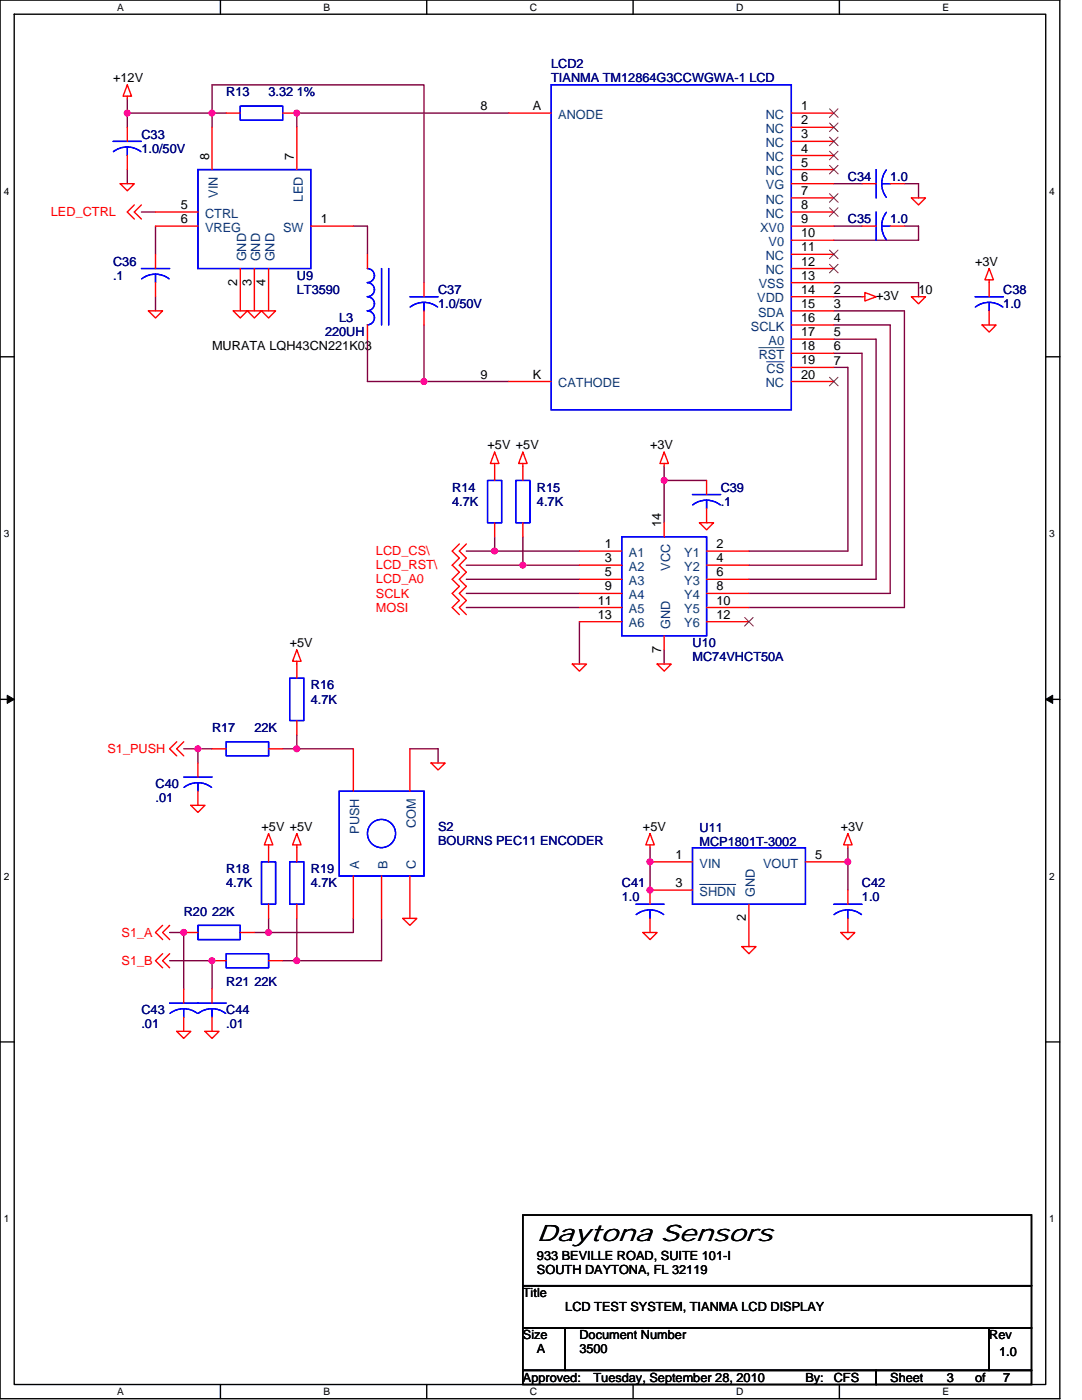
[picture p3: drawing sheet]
<svg xmlns="http://www.w3.org/2000/svg" width="216mm" height="279mm" viewBox="0 0 216 279" stroke-linecap="round" stroke-linejoin="round" font-family="sans-serif">
<path d="M0 0h211.5v279.1h-211.5zM2.8 2.8h205.9v273.5h-205.9z" fill="none" stroke="#000" stroke-width=".28"/>
<g fill="#fff">
<path d="M23.4 .3h1.4v2.3h-1.4z"/>
<path d="M23.4 276.6h1.4v2.3h-1.4z"/>
</g>
<path d="M44 0v2.8M44 276.3v2.8" fill="none" stroke="#000" stroke-width=".28"/>
<g fill="#fff">
<path d="M64.6 .3h1.3v2.3h-1.3z"/>
<path d="M64.6 276.6h1.3v2.3h-1.3z"/>
</g>
<path d="M85.2 0v2.8M85.2 276.3v2.8" fill="none" stroke="#000" stroke-width=".28"/>
<g fill="#fff">
<path d="M105.7 .3h1.5v2.3h-1.5z"/>
<path d="M105.7 276.6h1.5v2.3h-1.5z"/>
</g>
<path d="M126.3 0v2.8M126.3 276.3v2.8" fill="none" stroke="#000" stroke-width=".28"/>
<g fill="#fff">
<path d="M146.9 .3h1.5v2.3h-1.5z"/>
<path d="M146.9 276.6h1.5v2.3h-1.5z"/>
</g>
<path d="M167.5 0v2.8M167.5 276.3v2.8" fill="none" stroke="#000" stroke-width=".28"/>
<g fill="#fff">
<path d="M188.1 .3h1.3v2.3h-1.3z"/>
<path d="M188.1 276.6h1.3v2.3h-1.3z"/>
<path d="M.7 37h1.2v2.3h-1.2z"/>
<path d="M209.4 37h1.1v2.3h-1.1z"/>
<path d="M.7 105.4h1.2v2.3h-1.2z"/>
<path d="M209.4 105.4h1.1v2.3h-1.1z"/>
</g>
<path d="M0 71.2h2.8M208.7 71.2h2.8" fill="none" stroke="#000" stroke-width=".28"/>
<g fill="#fff">
<path d="M.7 173.8h1.2v2.2h-1.2z"/>
<path d="M209.4 173.8h1.1v2.2h-1.1z"/>
</g>
<path d="M0 139.6h2.8M208.7 139.6h2.8" fill="none" stroke="#000" stroke-width=".28"/>
<path d="M1.4 138.7l1.4 .9-1.4 .8zM208.7 139.6l1.4-.9v1.7z" fill="#000" stroke="#000" stroke-width=".2"/>
<g fill="#fff">
<path d="M.7 242.1h1.2v2.3h-1.2z"/>
<path d="M209.4 242.1h1.1v2.3h-1.1z"/>
</g>
<path d="M0 207.9h2.8M208.7 207.9h2.8M104.3 242.5h101.5v14.1h-101.5zM104.3 256.6h101.5v8.4h-101.5zM104.3 265h8.5v8.5h-8.5zM104.3 273.5h70.5v2.8h-70.5zM112.8 265h84.6v8.5h-84.6zM174.8 273.5h31v2.8h-31zM197.4 265h8.4v8.5h-8.4z" fill="none" stroke="#000" stroke-width=".28"/>
<g fill="none" stroke="#800040" stroke-width=".28">
<path d="M25.4 19.7v2.9M25.4 33.8v2.9M25.4 22.6v2.8M25.4 22.6h16.9M42.3 22.6v2.8M42.3 22.6h2.8M42.3 22.6v-5.7h42.3v39.5M101.5 22.6h-42.3v2.8M166.4 36.7h5.6M180.5 36.7h2.8v2.8M28.2 42.3h2.8M31 59.2v2.8"/>
<path d="M31 45.1v5.7M70.5 45.1h2.8v5.7M166.4 56.4h16.9v2.8M166.4 45.1h5.6M166.4 59.2h5.6M180.5 45.1h2.8v2.8h-16.9M73.3 67.7v8.4h11.3M84.6 64.9v11.2M84.6 76.1h16.9M166.4 73.3h2.8v36.7h-19.8M166.4 70.5h5.6v42.3h-22.6M166.4 67.7h8.4v47.9h-25.4"/>
<path d="M166.4 64.9h11.2v53.5h-28.2M166.4 62h14.1v59.2h-31.1M132.5 93v2.9M132.5 95.9h8.5M132.5 95.9v8.4M93 115.6h22.6M93 118.4h22.6M98.7 107.1v2.9h-5.7M98.7 110h16.9M104.3 107.1v5.7h-11.3M104.3 112.8h11.3M93 121.2h22.6"/>
<path d="M115.6 124.1v8.4M132.5 129.7v2.8M36.7 149.4h2.8M39.5 149.4v2.9M39.5 149.4h2.8M56.4 149.4h2.8M59.2 149.4h11.3M59.2 146.6v2.8M81.8 149.4h5.6v2.9M129.7 169.2v8.4M169.2 169.2v8.4M33.8 186.1h2.9v11.3"/>
<path d="M33.8 191.7h8.5v5.7M50.8 186.1h2.8M53.6 183.3v2.8M56.4 191.7h2.8M59.2 183.3v8.4M70.5 183.3v2.8h-16.9M76.1 183.3v8.4h-16.9"/>
</g>
<g fill="#f0f" stroke="#f0f" stroke-width=".28">
<circle cx="53.6" cy="186.1" r=".56"/>
<circle cx="59.2" cy="191.7" r=".56"/>
<circle cx="42.3" cy="191.7" r=".55"/>
<circle cx="98.7" cy="110" r=".55"/>
<circle cx="104.3" cy="112.8" r=".55"/>
<circle cx="169.2" cy="172" r=".56"/>
<circle cx="129.7" cy="177.6" r=".56"/>
<circle cx="129.7" cy="172" r=".57"/>
<circle cx="132.5" cy="95.9" r=".55"/>
<circle cx="59.2" cy="149.4" r=".56"/>
<circle cx="42.3" cy="22.6" r=".55"/>
<circle cx="84.6" cy="76.1" r=".55"/>
<circle cx="25.4" cy="22.6" r=".55"/>
<circle cx="59.2" cy="22.6" r=".56"/>
<circle cx="36.7" cy="186.1" r=".56"/>
<circle cx="39.5" cy="149.4" r=".55"/>
</g>
<g fill="none" stroke="#f00" stroke-width=".28">
<path d="M25.4 16.9l.8 2.3h-1.6zM25.4 19.2v.5M24 36.7h2.8l-1.4 1.4zM25.4 25.4v2.8M25.4 31v2.8M42.3 25.4v8.4M45.1 22.6h2.8M56.4 22.6h2.8M59.2 25.4v8.4M101.5 22.6h8.5M157.9 22.6h8.5M157.9 25.4h8.5"/>
<path d="M157.9 28.2h8.5M157.9 31h8.5M157.9 33.8h8.5M157.9 36.7h8.5M157.9 39.5h8.5M172 36.7h2.8M177.6 36.7h2.9M181.9 39.5h2.8l-1.4 1.4zM26.8 40.9l-1.4 1.4 1.4 1.4M28.2 40.9l-1.4 1.4 1.4 1.4M31 50.8v2.8M31 56.4v2.8"/>
<path d="M31 42.3h8.5M31 45.1h8.5M47.9 53.6v8.4M50.8 53.6v8.4M53.6 53.6v8.4M62 45.1h8.5M73.3 50.8v2.8M84.6 56.4v2.8M157.9 42.3h8.5M157.9 45.1h8.5M157.9 47.9h8.5M157.9 50.8h8.5"/>
<path d="M157.9 53.6h8.5M157.9 56.4h8.5M157.9 59.2h8.5M172 45.1h2.8M172 59.2h.6M172.6 58.4l2.2 .8-2.2 .9zM177.6 45.1h2.9M181.9 59.2h2.8l-1.4 1.4zM197.4 53.6l.8 2.2h-1.7zM197.4 55.8v3.4M29.6 62h2.8l-1.4 1.5zM46.5 62h2.9l-1.5 1.5z"/>
<path d="M49.4 62h2.8l-1.4 1.5zM52.2 62h2.8l-1.4 1.5zM73.3 64.9v2.8M84.6 62v2.9M101.5 76.1h8.5M157.9 62h8.5M157.9 64.9h8.5M157.9 67.7h8.5M157.9 70.5h8.5M157.9 73.3h8.5M157.9 76.1h8.5M196 64.9h2.8l-1.4 1.4z"/>
<path d="M197.4 62v2.9M98.7 90.2l.8 2.3h-1.6zM98.7 92.5v3.4M104.3 90.2l.9 2.3h-1.7zM104.3 92.5v3.4M132.5 90.2l.9 2.3h-1.7zM132.5 92.5v.5M141 95.9v2.8M91.7 108.6l-1.5 1.4 1.5 1.4-1.5 1.4 1.5 1.4-1.5 1.4 1.5 1.4-1.5 1.4 1.5 1.4-1.5 1.4 1.5 1.5M93 108.6l-1.3 1.4 1.3 1.4-1.3 1.4 1.3 1.4-1.3 1.4 1.3 1.4-1.3 1.4 1.3 1.4-1.3 1.4 1.3 1.5M98.7 104.3v2.8M104.3 104.3v2.8"/>
<path d="M115.6 110h8.5M115.6 112.8h8.5M115.6 115.6h8.5M115.6 118.4h8.5M132.5 104.3v2.8M139.6 104.3h2.8l-1.4 1.4zM141 110h8.4M141 112.8h8.4M141 115.6h8.4M141 118.4h8.4M141 101.5v2.8M59.2 129.7l.9 2.3h-1.7z"/>
<path d="M59.2 132v3.3M114.2 132.5h2.8l-1.4 1.4zM115.6 121.2h8.5M115.6 124.1h8.5M131.1 132.5h2.8l-1.4 1.4zM132.5 126.9v2.8M141 121.2h8.4M141 124.1h8.4M35.3 148l-1.5 1.4 1.5 1.5M36.7 148l-1.4 1.4 1.4 1.5M39.5 152.3v2.8M39.5 157.9v2.8"/>
<path d="M42.3 149.4h2.8M53.6 149.4h2.8M59.2 143.8v2.8M70.5 149.4v8.5M81.8 149.4v8.5M86 152.3h2.8l-1.4 1.4zM38.1 160.7h2.8l-1.4 1.4zM53.6 166.4l.8 2.2h-1.7zM53.6 168.6v3.4M59.2 166.4l.9 2.2h-1.7zM59.2 168.6v3.4M70.5 174.8v8.5"/>
<path d="M76.1 174.8v8.5M81.8 174.8v8.5M129.7 166.4l.9 2.2h-1.7zM129.7 168.6v.6M129.7 172h8.5M138.2 177.6h-8.5v2.9M160.7 172h8.5M169.2 177.6v2.9M169.2 166.4l.8 2.2h-1.7zM169.2 168.6v.6M32.4 190.3l-1.4 1.4 1.4 1.4M32.4 184.7l-1.4 1.4 1.4 1.4"/>
<path d="M33.8 190.3l-1.4 1.4 1.4 1.4M33.8 184.7l-1.4 1.4 1.4 1.4M36.7 186.1h2.8M36.7 197.4v2.8M42.3 191.7h2.8M42.3 197.4v2.8M47.9 186.1h2.9M53.6 191.7h2.8M53.6 180.5v2.8M59.2 180.5v2.8M80.4 183.3h2.8l-1.4 1.4zM128.3 186.1h2.8l-1.4 1.4z"/>
<path d="M129.7 183.3v2.8M148 188.9h2.9l-1.5 1.4zM149.4 180.5v8.4M167.8 186.1h2.8l-1.4 1.4zM169.2 183.3v2.8M35.3 205.8h2.8l-1.4 1.4zM36.7 203v2.8M40.9 205.8h2.8l-1.4 1.4zM42.3 203v2.8"/>
</g>
<g fill="none" stroke="#00f" stroke-width=".28">
<path d="M110 16.9h47.9v64.9h-47.9zM22.6 28.2h5.6M22.6 30.3l1.3-.7 1.5-.3 1.4 .3 1.3 .7M25.4 29.3v1.7M39.5 33.8h22.5v19.8h-22.5zM47.9 21.2h8.5v2.8h-8.5zM174.8 33.8v5.7M175.9 36.7h1.7M176.9 33.9l-.7 1.3-.3 1.4 .3 1.5 .7 1.3M28.2 53.6h5.6M28.3 55.6a4.5 4.5 0 0 1 5.4 0M31 54.7v1.7"/>
<path d="M73.3 53.6a1.41 1.41 0 0 1 1.4 1.4 1.41 1.41 0 0 1-1.4 1.4M73.3 56.4a1.41 1.41 0 0 1 1.4 1.4 1.41 1.41 0 0 1-1.4 1.4 1.43 1.43 0 0 1 1.4 1.4 1.43 1.43 0 0 1-1.4 1.4M76.1 53.6v11.3M77.6 53.6v11.3M81.8 59.2h5.6M174.8 42.3v5.6M175.9 45.1h1.7M176.9 42.4a4.5 4.5 0 0 0 0 5.4M194.6 59.2h5.6M73.3 62a1.4 1.4 0 0 1 1.4 1.5v-.1a1.43 1.43 0 0 1-1.4 1.4M81.9 61.3a4.5 4.5 0 0 1 5.4 0M84.6 60.3v1.7"/>
<path d="M194.6 61.3a4.5 4.5 0 0 1 5.5 0M197.4 60.3v1.7M97.3 95.9h2.8v8.4h-2.8zM102.9 95.9h2.8v8.4h-2.8zM138.2 98.7h5.6M141 99.8v1.7M124.1 107.1h16.9v19.8h-16.9zM138.2 100.8a4.5 4.5 0 0 1 5.5 0M57.8 135.3h2.8v8.5h-2.8zM36.7 155.1h5.6M36.7 157.1l1.3-.7 1.5-.2 1.4 .2 1.3 .7M39.5 156.2v1.7"/>
<path d="M45.1 148h8.5v2.9h-8.5zM67.7 157.9h16.9v16.9h-16.9zM52.2 172h2.8v8.5h-2.8zM57.8 172h2.8v8.5h-2.8zM138.2 169.2h22.5v11.3h-22.5zM39.5 184.7h8.4v2.8h-8.4zM45.1 190.3h8.5v2.8h-8.5zM126.9 180.5h5.6M127 182.5a4.5 4.5 0 0 1 5.4 0M129.7 181.6v1.7M166.4 180.5h5.6M166.4 182.5a4.5 4.5 0 0 1 5.5 0"/>
<path d="M169.2 181.6v1.7M33.8 200.2h11.3M33.9 202.2l1.3-.6 1.4-.3 1.5 .3 1.3 .6M36.7 201.3v1.7M39.6 202.2a4.5 4.5 0 0 1 5.4 0M42.3 201.3v1.7"/>
<circle cx="76.1" cy="166.3" r="2.81"/>
</g>
<path d="M151.4 69.4h5.1M153 72.2h3.5M139.6 176.5h7.2" fill="none" stroke="#004080" stroke-width=".2"/>
<g fill="none" stroke="#804000" stroke-width=".2">
<path d="M165.5 21.7l1.7 1.7M165.5 24.6l1.7 1.7M165.5 27.4l1.7 1.7M165.5 30.2l1.7 1.7M165.5 33l1.7 1.7M165.5 38.7l1.7 1.7M167.2 21.7l-1.7 1.7M167.2 24.6l-1.7 1.7M167.2 27.4l-1.7 1.7M167.2 30.2l-1.7 1.7M167.2 33l-1.7 1.7M167.2 38.7l-1.7 1.7"/>
<path d="M165.5 41.5l1.7 1.7M165.5 49.9l1.7 1.7M165.5 52.7l1.7 1.8M167.2 41.5l-1.7 1.7M167.2 49.9l-1.7 1.7M167.2 52.7l-1.7 1.8M165.5 75.3l1.7 1.7M167.2 75.3l-1.7 1.7M148.6 123.2l1.7 1.7M150.3 123.2l-1.7 1.7"/>
</g>
<text font-size="4.8" x="107.1" y="247.7">Daytona Sensors</text>
<g font-size="2.5">
<text x="22.6" y="16.4">+12V</text>
<text x="95.9" y="22">8</text>
<text x="106.3" y="22">A</text>
<text x="159.9" y="22">1</text>
<text x="159.9" y="24.8">2</text>
<text x="159.9" y="27.6">3</text>
<text x="41.7" y="31.9" transform="rotate(-90 41.7 31.9)">8</text>
<text x="58.6" y="31.9" transform="rotate(-90 58.6 31.9)">7</text>
<text x="159.9" y="30.4">4</text>
<text x="159.9" y="33.3">5</text>
<text x="36.1" y="41.7">5</text>
<text x="159.9" y="38.9">7</text>
<text x="159.9" y="41.7">8</text>
<text x="159.9" y="36.1">6</text>
<text x="36.1" y="44.5">6</text>
<text x="64" y="44.5">1</text>
<text x="159.9" y="47.3">10</text>
<text x="159.9" y="44.5">9</text>
<text x="159.9" y="50.2">11</text>
<text x="159.9" y="53">12</text>
<text x="194.6" y="53">+3V</text>
<text x="47.3" y="57" transform="rotate(-90 47.3 57)">2</text>
<text x="50.2" y="57" transform="rotate(-90 50.2 57)">3</text>
<text x="53" y="57" transform="rotate(-90 53 57)">4</text>
<text x="159.9" y="55.8">13</text>
<text x="159.9" y="58.6">14</text>
<text x="166.4" y="58.7">2</text>
<text x="174.8" y="59.8">+3V</text>
<text x="183.3" y="58.7">10</text>
<text x="159.9" y="64.3">16</text>
<text x="159.9" y="61.4">15</text>
<text x="166.4" y="61.5">3</text>
<text x="166.4" y="64.3">4</text>
<text x="42.3" y="69.9">MURATA LQH43CN221K03</text>
<text x="159.9" y="67.1">17</text>
<text x="159.9" y="69.9">18</text>
<text x="166.4" y="67.1">5</text>
<text x="166.4" y="69.9">6</text>
<text x="95.9" y="75.6">9</text>
<text x="106.3" y="75.5">K</text>
<text x="159.9" y="75.5">20</text>
<text x="159.9" y="72.7">19</text>
<text x="166.4" y="72.7">7</text>
<text x="97.3" y="89.7">+5V +5V</text>
<text x="129.7" y="89.7">+3V</text>
<text x="131.9" y="105.2" transform="rotate(-90 131.9 105.2)">14</text>
<text x="120.7" y="109.4">1</text>
<text x="120.7" y="112.2">3</text>
<text x="143" y="109.4">2</text>
<text x="143" y="112.2">4</text>
<text x="120.7" y="115">5</text>
<text x="120.7" y="117.8">9</text>
<text x="143" y="115">6</text>
<text x="143" y="117.8">8</text>
<text x="119.3" y="120.7">11</text>
<text x="119.3" y="123.5">13</text>
<text x="143" y="120.7">10</text>
<text x="143" y="123.5">12</text>
<text x="57.8" y="129.1">+5V</text>
<text x="131.9" y="130.3" transform="rotate(-90 131.9 130.3)">7</text>
<text x="52.2" y="165.8">+5V +5V</text>
<text x="128.3" y="165.8">+5V</text>
<text x="167.8" y="165.8">+3V</text>
<text x="134.8" y="171.4">1</text>
<text x="162.7" y="171.4">5</text>
<text x="134.8" y="177">3</text>
<text x="148.8" y="183.9" transform="rotate(-90 148.8 183.9)">2</text>
<text x="107.1" y="251.5">933 BEVILLE ROAD, SUITE 101-I</text>
<text x="107.1" y="254.3">SOUTH DAYTONA, FL 32119</text>
<text x="104.3" y="258.8">Title</text>
<text x="112.8" y="261.6">LCD TEST SYSTEM, TIANMA LCD DISPLAY</text>
<text x="104.3" y="267.3">Size</text>
<text x="115.6" y="267.3">Document Number</text>
<text x="197.4" y="267.3">Rev</text>
<text x="104.3" y="275.7">Approved:</text>
<text x="107.1" y="270.1">A</text>
<text x="115.6" y="270.1">3500</text>
<text x="118.4" y="275.7">Tuesday, September 28, 2010</text>
<text x="160.7" y="275.7">By:</text>
<text x="166.4" y="275.7">CFS</text>
<text x="177.6" y="275.7">Sheet</text>
<text x="188.9" y="275.7">3</text>
<text x="194.6" y="275.7">of</text>
<text x="199.3" y="270.7">1.0</text>
<text x="200.2" y="275.7">7</text>
</g>
<g font-size="2.5" fill="#000080">
<text x="110" y="13.5">LCD2</text>
<text x="110" y="16.4">TIANMA TM12864G3CCWGWA-1 LCD</text>
<text x="45.1" y="19.2">R13</text>
<text x="53.6" y="19.2">3.32 1%</text>
<text x="28.2" y="27.6">C33</text>
<text x="28.2" y="30.5">1.0/50V</text>
<text x="169.2" y="36.1">C34</text>
<text x="177.6" y="36.1">1.0</text>
<text x="169.2" y="44.6">C35</text>
<text x="177.6" y="44.6">1.0</text>
<text x="22.6" y="53">C36</text>
<text x="22.6" y="55.8">.1</text>
<text x="59.2" y="55.8">U9</text>
<text x="59.2" y="58.7">LT3590</text>
<text x="87.4" y="58.7">C37</text>
<text x="200.2" y="58.7">C38</text>
<text x="67.7" y="64.3">L3</text>
<text x="87.4" y="61.5">1.0/50V</text>
<text x="200.2" y="61.5">1.0</text>
<text x="64.9" y="67.1">220UH</text>
<text x="90.2" y="98.1">R14</text>
<text x="90.2" y="100.9">4.7K</text>
<text x="107.1" y="98.1">R15</text>
<text x="107.1" y="100.9">4.7K</text>
<text x="143.8" y="98.1">C39</text>
<text x="143.8" y="100.9">.1</text>
<text x="138.2" y="129.1">U10</text>
<text x="138.2" y="132">MC74VHCT50A</text>
<text x="62" y="137.6">R16</text>
<text x="62" y="140.4">4.7K</text>
<text x="42.3" y="146">R17</text>
<text x="50.8" y="146">22K</text>
<text x="31" y="157.3">C40</text>
<text x="31" y="160.1">.01</text>
<text x="87.4" y="165.8">S2</text>
<text x="139.6" y="166.1">U11</text>
<text x="87.4" y="168.6">BOURNS PEC11 ENCODER</text>
<text x="139.6" y="168.9">MCP1801T-3002</text>
<text x="45.1" y="174.2">R18</text>
<text x="45.1" y="177.1">4.7K</text>
<text x="62" y="174.2">R19</text>
<text x="62" y="177.1">4.7K</text>
<text x="124.1" y="177.1">C41</text>
<text x="124.1" y="179.9">1.0</text>
<text x="172" y="177.1">C42</text>
<text x="172" y="179.9">1.0</text>
<text x="36.7" y="182.7">R20 22K</text>
<text x="45.1" y="196.8">R21 22K</text>
<text x="28.2" y="202.4">C43</text>
<text x="45.1" y="202.4">C44</text>
<text x="28.2" y="205.3">.01</text>
<text x="45.1" y="205.3">.01</text>
</g>
<g font-size="2.5" fill="#004080">
<text x="111.4" y="23.7">ANODE</text>
<text x="152.8" y="23.7">NC</text>
<text x="152.8" y="26.5">NC</text>
<text x="152.8" y="29.4">NC</text>
<text x="152.8" y="32.2">NC</text>
<text x="152.8" y="35">NC</text>
<text x="43.5" y="39.5" transform="rotate(-90 43.5 39.5)">VIN</text>
<text x="60.4" y="40.2" transform="rotate(-90 60.4 40.2)">LED</text>
<text x="152.8" y="40.6">NC</text>
<text x="152.8" y="37.8">VG</text>
<text x="40.9" y="43.5">CTRL</text>
<text x="40.9" y="46.3">VREG</text>
<text x="56.5" y="46.3">SW</text>
<text x="151.7" y="46.3">XV0</text>
<text x="152.8" y="43.5">NC</text>
<text x="49.1" y="52.2" transform="rotate(-90 49.1 52.2)">GND</text>
<text x="51.9" y="52.2" transform="rotate(-90 51.9 52.2)">GND</text>
<text x="54.8" y="52.2" transform="rotate(-90 54.8 52.2)">GND</text>
<text x="152.8" y="51.9">NC</text>
<text x="153.4" y="49.1">V0</text>
<text x="151.4" y="57.6">VSS</text>
<text x="152.8" y="54.7">NC</text>
<text x="149.8" y="66">SCLK</text>
<text x="151.1" y="60.4">VDD</text>
<text x="151.3" y="63.2">SDA</text>
<text x="151.4" y="71.6">RST</text>
<text x="153.4" y="68.8">A0</text>
<text x="111.4" y="77.3">CATHODE</text>
<text x="152.8" y="77.3">NC</text>
<text x="153" y="74.5">CS</text>
<text x="125.5" y="111.1">A1</text>
<text x="125.5" y="113.9">A2</text>
<text x="133.7" y="113.9" transform="rotate(-90 133.7 113.9)">VCC</text>
<text x="136.5" y="111.1">Y1</text>
<text x="136.5" y="113.9">Y2</text>
<text x="125.5" y="116.8">A3</text>
<text x="125.5" y="119.6">A4</text>
<text x="136.5" y="116.8">Y3</text>
<text x="136.5" y="119.6">Y4</text>
<text x="125.5" y="122.4">A5</text>
<text x="125.5" y="125.2">A6</text>
<text x="133.7" y="125.5" transform="rotate(-90 133.7 125.5)">GND</text>
<text x="136.5" y="122.4">Y5</text>
<text x="136.5" y="125.2">Y6</text>
<text x="71.7" y="166.4" transform="rotate(-90 71.7 166.4)">PUSH</text>
<text x="83" y="165.2" transform="rotate(-90 83 165.2)">COM</text>
<text x="71.7" y="173.4" transform="rotate(-90 71.7 173.4)">A</text>
<text x="77.3" y="173.4" transform="rotate(-90 77.3 173.4)">B</text>
<text x="83" y="173.4" transform="rotate(-90 83 173.4)">C</text>
<text x="139.6" y="173.1">VIN</text>
<text x="152.3" y="173.1">VOUT</text>
<text x="139.6" y="178.8">SHDN</text>
<text x="150.6" y="179" transform="rotate(-90 150.6 179)">GND</text>
</g>
<g font-size="2.5" fill="#f00">
<text x="10.2" y="43.1">LED_CTRL</text>
<text x="75" y="110.8">LCD_CS\</text>
<text x="75" y="113.6">LCD_RST\</text>
<text x="75" y="116.4">LCD_A0</text>
<text x="75" y="119.3">SCLK</text>
<text x="75" y="122.1">MOSI</text>
<text x="21.4" y="150.3">S1_PUSH</text>
<text x="24.3" y="186.9">S1_A</text>
<text x="24.3" y="192.6">S1_B</text>
</g>
<g font-size="2">
<text x="23.4" y="2.1">A</text>
<text x="64.6" y="2.1">B</text>
<text x="105.7" y="2.1">C</text>
<text x="146.9" y="2.1">D</text>
<text x="188.1" y="2.1">E</text>
<text x=".7" y="38.8">4</text>
<text x="209.4" y="38.8">4</text>
<text x=".7" y="107.2">3</text>
<text x="209.4" y="107.2">3</text>
<text x=".7" y="175.6">2</text>
<text x="209.4" y="175.6">2</text>
<text x=".7" y="243.9">1</text>
<text x="209.4" y="243.9">1</text>
<text x="23.4" y="278.4">A</text>
<text x="64.6" y="278.4">B</text>
<text x="105.7" y="278.4">C</text>
<text x="146.9" y="278.4">D</text>
<text x="188.1" y="278.4">E</text>
</g>
</svg>
